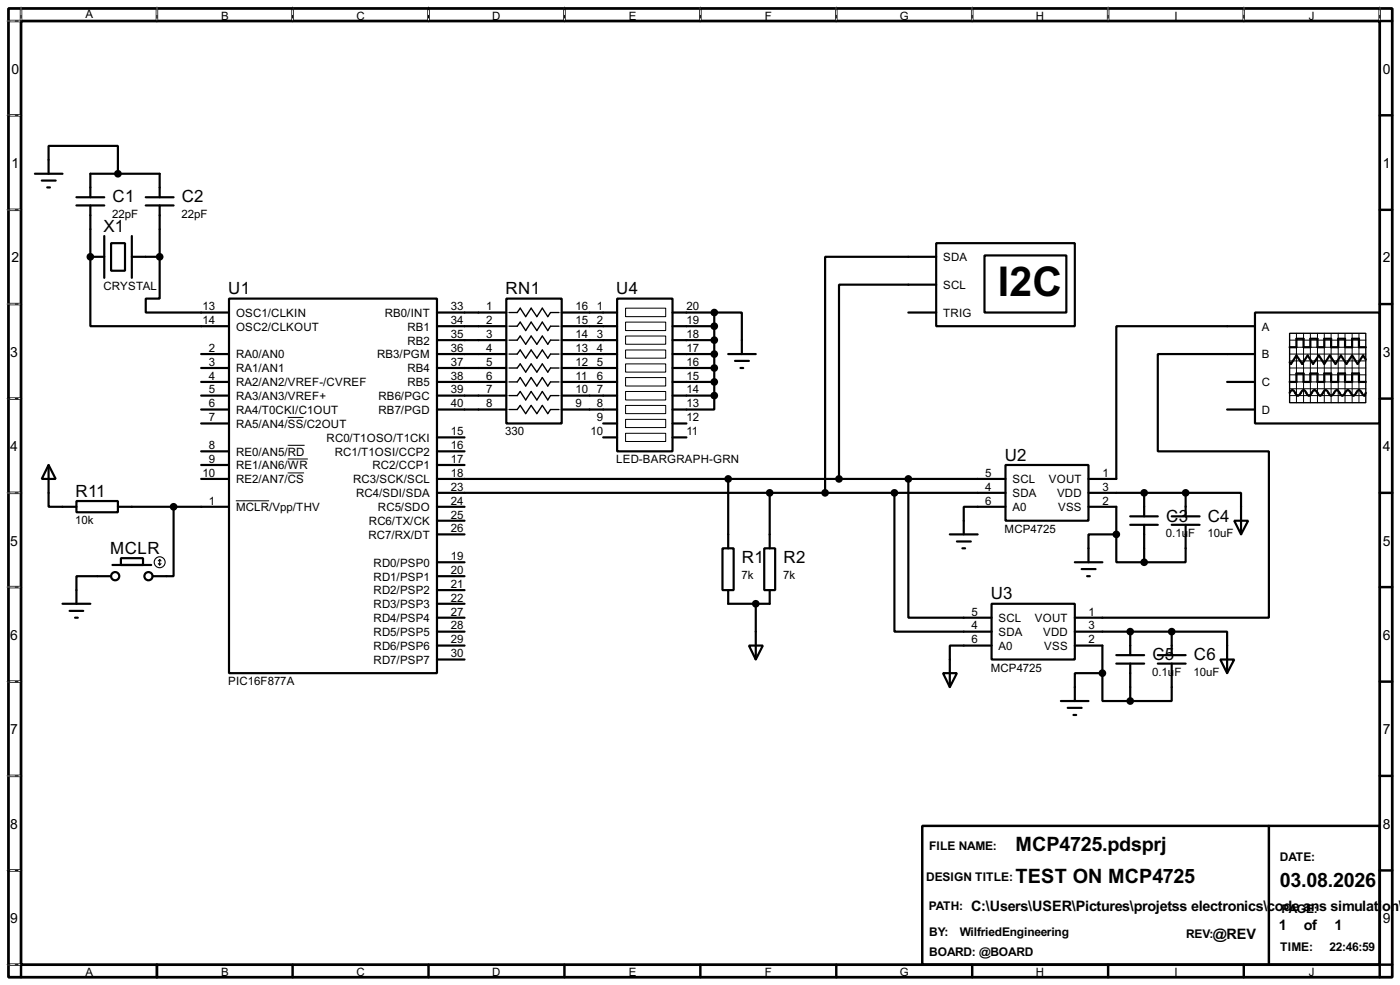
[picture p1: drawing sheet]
<svg xmlns="http://www.w3.org/2000/svg" width="256mm" height="180mm" viewBox="0 0 256 180" stroke-linecap="round" stroke-linejoin="round" font-family="sans-serif">
<path d="M1.6 1.6h253.5v177.3h-253.5zM3.9 3.9h248.9v172.7h-248.9z" fill="none" stroke="#000" stroke-width=".5"/>
<g fill="none" stroke="#000" stroke-width=".45">
<path d="M3.9 1.6v2.3h-2.3M28.8 1.6v2.3M53.6 1.6v2.3M78.5 1.6v2.3M103.4 1.6v2.3M128.3 1.6v2.3M153.2 1.6v2.3M178.1 1.6v2.3M203 1.6v2.3M227.9 1.6v2.3M252.8 1.6v2.3h2.3M1.6 21.1h2.3"/>
<path d="M1.6 38.4h2.3M252.8 21.1h2.3M252.8 38.4h2.3M1.6 55.7h2.3M252.8 55.7h2.3M1.6 73h2.3M252.8 73h2.3M1.6 90.2h2.3M252.8 90.2h2.3M1.6 107.5h2.3M252.8 107.5h2.3M1.6 124.8h2.3"/>
<path d="M252.8 124.8h2.3M1.6 142h2.3M1.6 159.3h2.3M169 151.2h83.8v25.4h-83.8zM232.5 151.2v25.4M252.8 142h2.3M252.8 159.3h2.3M1.6 176.6h2.3v2.3M28.8 176.6v2.3M53.6 176.6v2.3M78.5 176.6v2.3M103.4 176.6v2.3"/>
<path d="M128.3 176.6v2.3M153.2 176.6v2.3M178.1 176.6v2.3M203 176.6v2.3M227.9 176.6v2.3M255.1 176.6h-2.3v2.3"/>
</g>
<g fill="none" stroke="#fff" stroke-width=".18">
<path d="M1.3 3.9h2.3M3.9 1.3v2.3M28.8 1.3v2.3M53.6 1.3v2.3M78.5 1.3v2.3M103.4 1.3v2.3M128.3 1.3v2.3M153.2 1.3v2.3M178.1 1.3v2.3M203 1.3v2.3M227.9 1.3v2.3M252.8 1.3v2.3"/>
<path d="M1.3 21.1h2.3M1.3 38.4h2.3M1.3 55.7h2.3M1.3 73h2.3M1.3 90.2h2.3M1.3 107.5h2.3M1.3 124.8h2.3M1.3 142h2.3M1.3 159.3h2.3M1.3 176.6h2.3"/>
</g>
<g fill="none" stroke="#000" stroke-width=".18" stroke-dasharray=".5 1">
<path d="M1.3 3.9h2.3M3.9 1.3v2.3M28.8 1.3v2.3M53.6 1.3v2.3M78.5 1.3v2.3M103.4 1.3v2.3M128.3 1.3v2.3M153.2 1.3v2.3M178.1 1.3v2.3M203 1.3v2.3M227.9 1.3v2.3M252.8 1.3v2.3"/>
<path d="M1.3 21.1h2.3M1.3 38.4h2.3M1.3 55.7h2.3M1.3 73h2.3M1.3 90.2h2.3M1.3 107.5h2.3M1.3 124.8h2.3M1.3 142h2.3M1.3 159.3h2.3M1.3 176.6h2.3"/>
</g>
<g fill="none" stroke="#000" stroke-width=".4">
<path d="M6.4 31.8h5.1M7.7 33.1h2.5M8.7 34.3h.5M8.9 31.8v-5.1h12.7v5.1M14 36.1h5.1M14 37.6h5.1M16.6 36.1v-4.3h12.7v4.3M16.6 37.6v9.4M26.7 36.1h5.1M26.7 37.6h5.1M29.3 37.6v9.4M16.6 47v12.7h25.4"/>
<path d="M16.6 47h2.5M19.1 43.2v7.7M20.4 44.5h2.5v5.1h-2.5zM24.2 47h5.1M24.2 43.2v7.7M29.3 47v7.7h-2.6v2.5h15.3M42 54.7h38.1v68.5h-38.1zM80.1 57.2h12.7M80.1 59.7h12.7M92.8 54.7h10.1v22.8h-10.1zM102.9 57.2h10.2M102.9 59.7h10.2"/>
<path d="M113.1 54.7h10.1v27.9h-10.1zM123.2 57.2h7.7M123.2 59.7h7.7M130.9 57.2h5v7.6M130.9 57.2v15.2M166.4 57.2h5.1M171.5 44.5h25.4v15.2h-25.4zM171.5 47h-20.3v43.2M171.5 52.1h-17.8v35.6M180.4 46.8h15v10.4h-15zM229.9 57.2h22.9v20.3h-22.9zM229.9 59.7h-25.4v28h-5.1"/>
<path d="M36.9 64.8h5.1M36.9 67.4h5.1M36.9 69.9h5.1M36.9 72.4h5.1M36.9 75h5.1M36.9 77.5h5.1M80.1 62.3h12.7M80.1 64.8h12.7M80.1 67.4h12.7M80.1 69.9h12.7M80.1 72.4h12.7M80.1 75h12.7"/>
<path d="M102.9 62.3h10.2M102.9 64.8h10.2M102.9 67.4h10.2M102.9 69.9h10.2M102.9 72.4h10.2M102.9 75h10.2M110.5 77.5h2.6M123.2 62.3h7.7M123.2 64.8h7.7M123.2 67.4h7.7M123.2 69.9h7.7M123.2 72.4h7.7"/>
<path d="M123.2 77.5h2.6M130.9 72.4v2.6h-7.7M133.4 64.8h5.1M134.7 66.1h2.5M135.7 67.4h.5M224.8 69.9h5.1M224.8 75h5.1M229.9 64.8h-17.8v17.8h20.4v30.5h-35.6M236.3 71.9l.2-.4 .3-.1 .2 .1 .5 .8a.6 .6 0 0 0 .9-.5l.4-.4 .3 .1 .4 .8 .3 .1 .3-.1 .5-.8a.6 .6 0 0 1 .8 .5l.5 .4 .2-.1 .5-.8 .3-.1 .2 .1 .5 .8a.6 .6 0 0 0 .9-.5l.4-.4 .2 .1 .5 .8 .3 .1 .3-.1 .5-.8a.6 .6 0 0 1 .8 .5l.5 .4 .2-.1 .5-.8 .3-.1 .2 .1 .5 .8 .3 .1 .2-.5M236.3 69.9h1.2v-1.5h1.3v1.5h1.3v-1.5h1.3v1.5h1.2v-1.5h1.3v1.5h1.3v-1.5h1.2v1.5h1.3v-1.5h1.3v1.5h1.2M236.3 63.6h1.2v-1.6h1.3v1.6h1.3v-1.6h1.3v1.6h1.2v-1.6h1.3v1.6h1.3v-1.6h1.2v1.6h1.3v-1.6h1.3v1.6h1.2M250.2 65.8l-.5-.7-1 1.5-1-1.5-1 1.5-1-1.5-1 1.5-1.1-1.5-1 1.5-1-1.5-1 1.5-1-1.5-1 1.5-1.1-1.5-1 1.5-.2-.3"/>
<path d="M8.9 85.1l1.3 2.6h-2.5zM8.9 85.1v7.7h5.1M14 91.7h7.6v2.1h-7.6zM21.6 92.8h20.4M31.8 92.8v12.7h-3.8M36.9 87.7h5.1M36.9 82.6h5.1M36.9 85.1h5.1M80.1 92.8h5M80.1 90.2h104.1M80.1 87.7h104.1M80.1 82.6h5"/>
<path d="M80.1 85.1h5M80.1 97.8h5M80.1 95.3h5M80.1 80.1h5M110.5 80.1h2.6M123.2 80.1h2.6M133.4 87.7v12.7M141 90.2v10.2M163.9 90.2v25.4h17.8M166.4 87.7v25.4h15.3M174 97.8h5.1M175.3 99.1h2.6"/>
<path d="M184.2 85.1h15.2v10.2h-15.2zM184.2 92.8h-7.6v5M199.4 92.8h5.1v5M199.4 90.2h17.8M204.5 97.8h-5.1v5.1M204.5 97.8v5.1h5.1M207.1 94.5h5M207.1 96.1h5M209.6 90.2v4.3M209.6 96.1v6.8M214.7 94.5h5.1M214.7 96.1h5.1"/>
<path d="M217.2 90.2h10.2v7.6M217.2 96.1v6.8h-7.6M217.2 90.2v4.3M226.1 95.3h2.6l-1.3 2.5zM11.5 110.5h5.1M12.8 111.8h2.5M13.8 113.1h.5M20.4 105.5h-6.4v5M20.6 103.4h7.1M22.2 102.2h4v1.2h-4zM80.1 110.5h5M80.1 115.6h5"/>
<path d="M80.1 102.9h5M80.1 105.5h5M80.1 118.2h5M80.1 113.1h5M80.1 108h5M132.4 100.4h2v7.6h-2zM133.4 108v2.5h7.6v-2.5M137.2 118.2h2.6l-1.3 2.5zM138.5 110.5v10.2M140 100.4h2v7.6h-2zM176.3 100.4h.5M181.7 110.5h15.2v10.2h-15.2z"/>
<path d="M181.7 118.2h-7.7v7.6M196.9 115.6h17.8M196.9 118.2h5.1v5M196.9 102.9h5.1M198.2 104.2h2.5M199.2 105.5h.5M204.5 119.9h5.1M207.1 115.6v4.3M212.1 119.9h5.1M214.7 115.6h10.1v7.6M214.7 115.6v4.3M80.1 120.7h5"/>
<path d="M172.8 123.2h2.5l-1.3 2.6zM194.4 128.3h5M195.6 129.6h2.6M196.7 130.9h.5M202 123.2h-5.1v5.1M202 123.2v5.1h5.1M204.5 121.5h5.1M207.1 121.5v6.8M212.1 121.5h5.1M214.7 121.5v6.8h-7.6M223.6 120.7h2.5l-1.3 2.5z"/>
<circle cx="21.1" cy="105.5" r=".75"/>
<circle cx="27.2" cy="105.5" r=".75"/>
</g>
<g fill="#000">
<circle cx="16.6" cy="47" r=".2"/>
<circle cx="209.6" cy="90.2" r=".2"/>
<circle cx="217.2" cy="90.2" r=".2"/>
<circle cx="207.1" cy="115.6" r=".2"/>
<circle cx="214.7" cy="115.6" r=".2"/>
</g>
<g fill="none" stroke="#000" stroke-width=".18">
<path d="M114.6 56.4h7.4v1.6h-7.4zM114.6 59h7.4v1.5h-7.4zM52.7 76.4h2.9M114.6 61.5h7.4v1.5h-7.4zM114.6 64.1h7.4v1.5h-7.4zM114.6 66.6h7.4v1.5h-7.4zM114.6 69.1h7.4v1.6h-7.4zM114.6 71.7h7.4v1.5h-7.4zM114.6 74.2h7.4v1.5h-7.4zM114.6 76.8h7.4v1.5h-7.4zM114.6 79.3h7.4v1.5h-7.4zM236.3 64.8h13.9"/>
<path d="M236.3 62.3h13.9M236.3 63.6h13.9M236.3 66.1h13.9M236.3 68.6h13.9M236.3 69.9h13.9M236.3 71.2h13.9M236.3 72.4h13.9M236.3 67.4h13.9M237.5 61v12.7M238.8 61v12.7M240.1 61v12.7M241.4 61v12.7"/>
<path d="M242.6 61v12.7M243.9 61v12.7M245.2 61v12.7M246.4 61v12.7M247.7 61v12.7M249 61v12.7M43.2 91.7h6.1M52.7 81.5h3.1M52.7 84h3.7M52.7 86.6h3"/>
</g>
<g fill="#000" stroke="#000" stroke-width=".4">
<circle cx="21.6" cy="31.8" r=".5"/>
<circle cx="16.5" cy="47" r=".5"/>
<circle cx="29.2" cy="47" r=".5"/>
<circle cx="130.8" cy="57.2" r=".5"/>
<circle cx="130.8" cy="59.7" r=".5"/>
<circle cx="130.8" cy="62.3" r=".5"/>
<circle cx="130.8" cy="69.9" r=".5"/>
<circle cx="130.8" cy="67.4" r=".5"/>
<circle cx="130.8" cy="64.8" r=".5"/>
<circle cx="130.8" cy="72.4" r=".5"/>
<circle cx="31.8" cy="92.8" r=".5"/>
<circle cx="133.4" cy="87.7" r=".5"/>
<circle cx="141" cy="90.2" r=".5"/>
<circle cx="151.1" cy="90.2" r=".5"/>
<circle cx="153.7" cy="87.7" r=".5"/>
<circle cx="163.8" cy="90.2" r=".5"/>
<circle cx="166.4" cy="87.7" r=".5"/>
<circle cx="204.5" cy="97.8" r=".5"/>
<circle cx="209.6" cy="90.2" r=".5"/>
<circle cx="217.2" cy="90.2" r=".5"/>
<circle cx="138.4" cy="110.5" r=".5"/>
<circle cx="207" cy="115.6" r=".5"/>
<circle cx="209.6" cy="102.9" r=".5"/>
<circle cx="214.6" cy="115.6" r=".5"/>
<circle cx="201.9" cy="123.2" r=".5"/>
<circle cx="207" cy="128.3" r=".5"/>
</g>
<g fill="none" stroke="#000" stroke-width=".2">
<path d="M29 103.2l.3 .2M29.3 102.4v1M29.3 102.4l-.3 .3M29.3 102.4l.2 .3M29.5 103.2l-.2 .2"/>
<circle cx="29.2" cy="102.9" r="1"/>
</g>
<path d="M93.3 57.2h1.5l.5-.8 1 1.6 1-1.6 1.1 1.6 1-1.6 1 1.6 .5-.8h1.5M93.3 59.7h1.5l.5-.7 1 1.5 1-1.5 1.1 1.5 1-1.5 1 1.5 .5-.8h1.5M93.3 62.3h1.5l.5-.8 1 1.5 1-1.5 1.1 1.5 1-1.5 1 1.5 .5-.7h1.5M93.3 64.8h1.5l.5-.7 1 1.5 1-1.5 1.1 1.5 1-1.5 1 1.5 .5-.8h1.5M93.3 67.4h1.5l.5-.8 1 1.5 1-1.5 1.1 1.5 1-1.5 1 1.5 .5-.7h1.5M93.3 69.9h1.5l.5-.8 1 1.6 1-1.6 1.1 1.6 1-1.6 1 1.6 .5-.8h1.5M93.3 72.4h1.5l.5-.7 1 1.5 1-1.5 1.1 1.5 1-1.5 1 1.5 .5-.8h1.5M93.3 75h1.5l.5-.8 1 1.5 1-1.5 1.1 1.5 1-1.5 1 1.5 .5-.7h1.5M236.3 61h13.9v12.7h-13.9z" fill="none" stroke="#000" stroke-width=".25"/>
<text font-size="8.4" x="182.8" y="54.1">I2C</text>
<g font-size="4.1">
<text x="186" y="155.8">MCP4725.pdsprj</text>
<text x="186" y="161.7">TEST ON MCP4725</text>
<text x="234.5" y="162.4">03.08.2026</text>
</g>
<g font-size="3.5">
<text x="20.6" y="37">C1</text>
<text x="33.3" y="37">C2</text>
<text x="19" y="42.4">X1</text>
<text x="41.8" y="53.9">U1</text>
<text x="92.6" y="53.9">RN1</text>
<text x="112.9" y="53.9">U4</text>
<text x="184.1" y="84.3">U2</text>
<text x="13.9" y="90.9">R11</text>
<text x="213.7" y="95.5">C3</text>
<text x="221.3" y="95.5">C4</text>
<text x="20.2" y="101.4">MCLR</text>
<text x="135.9" y="103.1">R1</text>
<text x="143.6" y="103.1">R2</text>
<text x="181.5" y="109.7">U3</text>
<text x="211.1" y="120.9">C5</text>
<text x="218.7" y="120.9">C6</text>
</g>
<g font-size="3">
<text x="177.9" y="166.7">C:\Users\USER\Pictures\projetss electronics\code ans simulati</text>
<text x="253.2" y="166.7">on\</text>
<text x="222.2" y="171.8">@REV</text>
<text x="234.3" y="170.3">1</text>
<text x="238.9" y="170.3">of</text>
<text x="244.5" y="170.3">1</text>
</g>
<g font-size="2.9">
<text x="2.1" y="13.5">0</text>
<text x="253.4" y="13.5">0</text>
<text x="2.1" y="30.7">1</text>
<text x="253.4" y="30.7">1</text>
<text x="2.1" y="48">2</text>
<text x="253.4" y="48">2</text>
<text x="1.9" y="65.3">3</text>
<text x="253.4" y="65.3">3</text>
<text x="1.9" y="82.5">4</text>
<text x="253.4" y="82.5">4</text>
<text x="1.9" y="99.9">5</text>
<text x="253.4" y="99.9">5</text>
<text x="1.9" y="117.1">6</text>
<text x="253.4" y="117.1">6</text>
<text x="1.9" y="134.4">7</text>
<text x="253.4" y="134.4">7</text>
<text x="1.9" y="151.7">8</text>
<text x="253.4" y="151.7">8</text>
<text x="1.9" y="168.9">9</text>
<text x="253.4" y="168.9">9</text>
</g>
<g font-size="2.5">
<text x="170.2" y="155.6">FILE NAME:</text>
<text x="169.7" y="161.2">DESIGN TITLE:</text>
<text x="234.5" y="157.7">DATE:</text>
<text x="170.1" y="166.5">PATH:</text>
<text x="234.8" y="167.1">PAGE:</text>
<text x="170.2" y="171.4">BY:</text>
<text x="175.8" y="171.4">WilfriedEngineering</text>
<text x="217.3" y="171.6">REV:</text>
<text x="170.2" y="175">BOARD: @BOARD</text>
<text x="234.5" y="174.1">TIME:</text>
<text x="243.6" y="174.1">22:46:59</text>
</g>
<g font-size="2.4">
<text x="15.6" y="3.4">A</text>
<text x="40.5" y="3.6">B</text>
<text x="65.3" y="3.6">C</text>
<text x="90.2" y="3.6">D</text>
<text x="115.2" y="3.6">E</text>
<text x="140.1" y="3.6">F</text>
<text x="164.8" y="3.6">G</text>
<text x="189.8" y="3.6">H</text>
<text x="215.1" y="3.6">I</text>
<text x="239.8" y="3.6">J</text>
<text x="20.6" y="40">22pF</text>
<text x="33.3" y="40">22pF</text>
<text x="172.8" y="47.8">SDA</text>
<text x="18.9" y="53.1">CRYSTAL</text>
<text x="172.8" y="52.9">SCL</text>
<text x="37.1" y="56.8">13</text>
<text x="37.1" y="59.3">14</text>
<text x="43.2" y="58">OSC1/CLKIN</text>
<text x="70.5" y="58">RB0/INT</text>
<text x="82.6" y="59.3">34</text>
<text x="82.6" y="56.8">33</text>
<text x="89.1" y="56.8">1</text>
<text x="89.1" y="59.3">2</text>
<text x="105.5" y="56.8">16</text>
<text x="105.5" y="59.3">15</text>
<text x="109.4" y="56.8">1</text>
<text x="109.4" y="59.3">2</text>
<text x="125.8" y="56.8">20</text>
<text x="125.8" y="59.3">19</text>
<text x="172.8" y="58">TRIG</text>
<text x="38.3" y="64.4">2</text>
<text x="43.2" y="65.6">RA0/AN0</text>
<text x="43.2" y="60.5">OSC2/CLKOUT</text>
<text x="69.1" y="65.6">RB3/PGM</text>
<text x="74.6" y="63.1">RB2</text>
<text x="74.6" y="60.5">RB1</text>
<text x="82.6" y="64.4">36</text>
<text x="82.6" y="61.9">35</text>
<text x="89.1" y="61.9">3</text>
<text x="89.1" y="64.4">4</text>
<text x="105.5" y="61.9">14</text>
<text x="105.5" y="64.4">13</text>
<text x="109.4" y="61.9">3</text>
<text x="109.4" y="64.4">4</text>
<text x="125.8" y="61.9">18</text>
<text x="125.8" y="64.4">17</text>
<text x="231.2" y="60.5">A</text>
<text x="231.2" y="65.6">B</text>
<text x="38.3" y="67">3</text>
<text x="38.3" y="69.5">4</text>
<text x="38.3" y="72">5</text>
<text x="43.2" y="68.1">RA1/AN1</text>
<text x="43.2" y="70.7">RA2/AN2/VREF-/CVREF</text>
<text x="74.6" y="70.7">RB5</text>
<text x="74.6" y="68.1">RB4</text>
<text x="82.6" y="72">39</text>
<text x="82.6" y="69.5">38</text>
<text x="82.6" y="67">37</text>
<text x="89.1" y="67">5</text>
<text x="89.1" y="69.5">6</text>
<text x="89.1" y="72">7</text>
<text x="105.5" y="67">12</text>
<text x="105.5" y="69.5">11</text>
<text x="105.5" y="72">10</text>
<text x="109.4" y="67">5</text>
<text x="109.4" y="69.5">6</text>
<text x="109.4" y="72">7</text>
<text x="125.8" y="67">16</text>
<text x="125.8" y="69.5">15</text>
<text x="125.8" y="72">14</text>
<text x="231.2" y="70.7">C</text>
<text x="38.3" y="74.6">6</text>
<text x="38.3" y="77.1">7</text>
<text x="43.2" y="75.8">RA4/T0CKI/C1OUT</text>
<text x="43.2" y="73.2">RA3/AN3/VREF+</text>
<text x="69.3" y="75.8">RB7/PGD</text>
<text x="69.3" y="73.2">RB6/PGC</text>
<text x="82.6" y="74.6">40</text>
<text x="89.1" y="74.6">8</text>
<text x="105.5" y="74.6">9</text>
<text x="109.4" y="74.6">8</text>
<text x="109.4" y="77.1">9</text>
<text x="125.8" y="74.6">13</text>
<text x="125.8" y="77.1">12</text>
<text x="231.2" y="75.8">D</text>
<text x="38.3" y="82.2">8</text>
<text x="43.2" y="78.3">RA5/AN4/SS/C2OUT</text>
<text x="43.2" y="83.4">RE0/AN5/RD</text>
<text x="59.8" y="80.8">RC0/T1OSO/T1CKI</text>
<text x="61.3" y="83.4">RC1/T1OSI/CCP2</text>
<text x="82.6" y="82.2">16</text>
<text x="82.6" y="79.7">15</text>
<text x="92.6" y="79.7">330</text>
<text x="108.2" y="79.7">10</text>
<text x="125.8" y="79.7">11</text>
<text x="37.1" y="87.3">10</text>
<text x="38.3" y="84.7">9</text>
<text x="43.2" y="85.9">RE1/AN6/WR</text>
<text x="43.2" y="88.5">RE2/AN7/CS</text>
<text x="64.7" y="88.5">RC3/SCK/SCL</text>
<text x="68.2" y="85.9">RC2/CCP1</text>
<text x="82.6" y="84.7">17</text>
<text x="82.6" y="87.3">18</text>
<text x="82.6" y="89.8">23</text>
<text x="112.9" y="84.8">LED-BARGRAPH-GRN</text>
<text x="180.5" y="87.3">5</text>
<text x="180.5" y="89.8">4</text>
<text x="185.5" y="88.5">SCL</text>
<text x="192.1" y="88.5">VOUT</text>
<text x="202" y="87.3">1</text>
<text x="202" y="89.8">3</text>
<text x="13.8" y="96">10k</text>
<text x="38.3" y="92.4">1</text>
<text x="43.2" y="93.6">MCLR/Vpp/THV</text>
<text x="65.2" y="91">RC4/SDI/SDA</text>
<text x="69.2" y="93.6">RC5/SDO</text>
<text x="82.6" y="94.9">25</text>
<text x="82.6" y="92.4">24</text>
<text x="180.5" y="92.4">6</text>
<text x="185.5" y="91">SDA</text>
<text x="185.5" y="93.6">A0</text>
<text x="193.6" y="91">VDD</text>
<text x="193.8" y="93.6">VSS</text>
<text x="202" y="92.4">2</text>
<text x="67.5" y="98.6">RC7/RX/DT</text>
<text x="67.6" y="96.1">RC6/TX/CK</text>
<text x="82.6" y="97.4">26</text>
<text x="184" y="97.5">MCP4725</text>
<text x="213.6" y="98.4">0.1u</text>
<text x="217.7" y="98.4">F</text>
<text x="221.2" y="98.4">10uF</text>
<text x="68.4" y="103.7">RD0/PSP0</text>
<text x="68.4" y="106.3">RD1/PSP1</text>
<text x="82.6" y="102.5">19</text>
<text x="82.6" y="105.1">20</text>
<text x="82.6" y="107.6">21</text>
<text x="135.9" y="106">7k</text>
<text x="143.5" y="106">7k</text>
<text x="68.4" y="113.9">RD4/PSP4</text>
<text x="68.4" y="111.3">RD3/PSP3</text>
<text x="68.4" y="108.8">RD2/PSP2</text>
<text x="82.6" y="112.7">27</text>
<text x="82.6" y="110.1">22</text>
<text x="178" y="112.7">5</text>
<text x="182.9" y="113.9">SCL</text>
<text x="189.6" y="113.9">VOUT</text>
<text x="199.4" y="112.7">1</text>
<text x="68.4" y="119">RD6/PSP6</text>
<text x="68.4" y="116.4">RD5/PSP5</text>
<text x="82.6" y="117.8">29</text>
<text x="82.6" y="115.2">28</text>
<text x="178" y="115.2">4</text>
<text x="178" y="117.8">6</text>
<text x="182.9" y="116.4">SDA</text>
<text x="182.9" y="119">A0</text>
<text x="191.1" y="116.4">VDD</text>
<text x="191.3" y="119">VSS</text>
<text x="199.4" y="115.2">3</text>
<text x="199.4" y="117.8">2</text>
<text x="41.8" y="125.4">PIC16F877A</text>
<text x="68.4" y="121.5">RD7/PSP7</text>
<text x="82.6" y="120.3">30</text>
<text x="181.5" y="122.9">MCP4725</text>
<text x="211.1" y="123.8">0.1u</text>
<text x="215.1" y="123.8">F</text>
<text x="218.7" y="123.8">10uF</text>
<text x="15.6" y="178.7">A</text>
<text x="40.5" y="178.7">B</text>
<text x="65.3" y="178.7">C</text>
<text x="90.2" y="178.7">D</text>
<text x="115.2" y="178.7">E</text>
<text x="140.1" y="178.7">F</text>
<text x="164.8" y="178.7">G</text>
<text x="189.8" y="178.7">H</text>
<text x="215.1" y="178.7">I</text>
<text x="239.8" y="178.7">J</text>
</g>
</svg>
